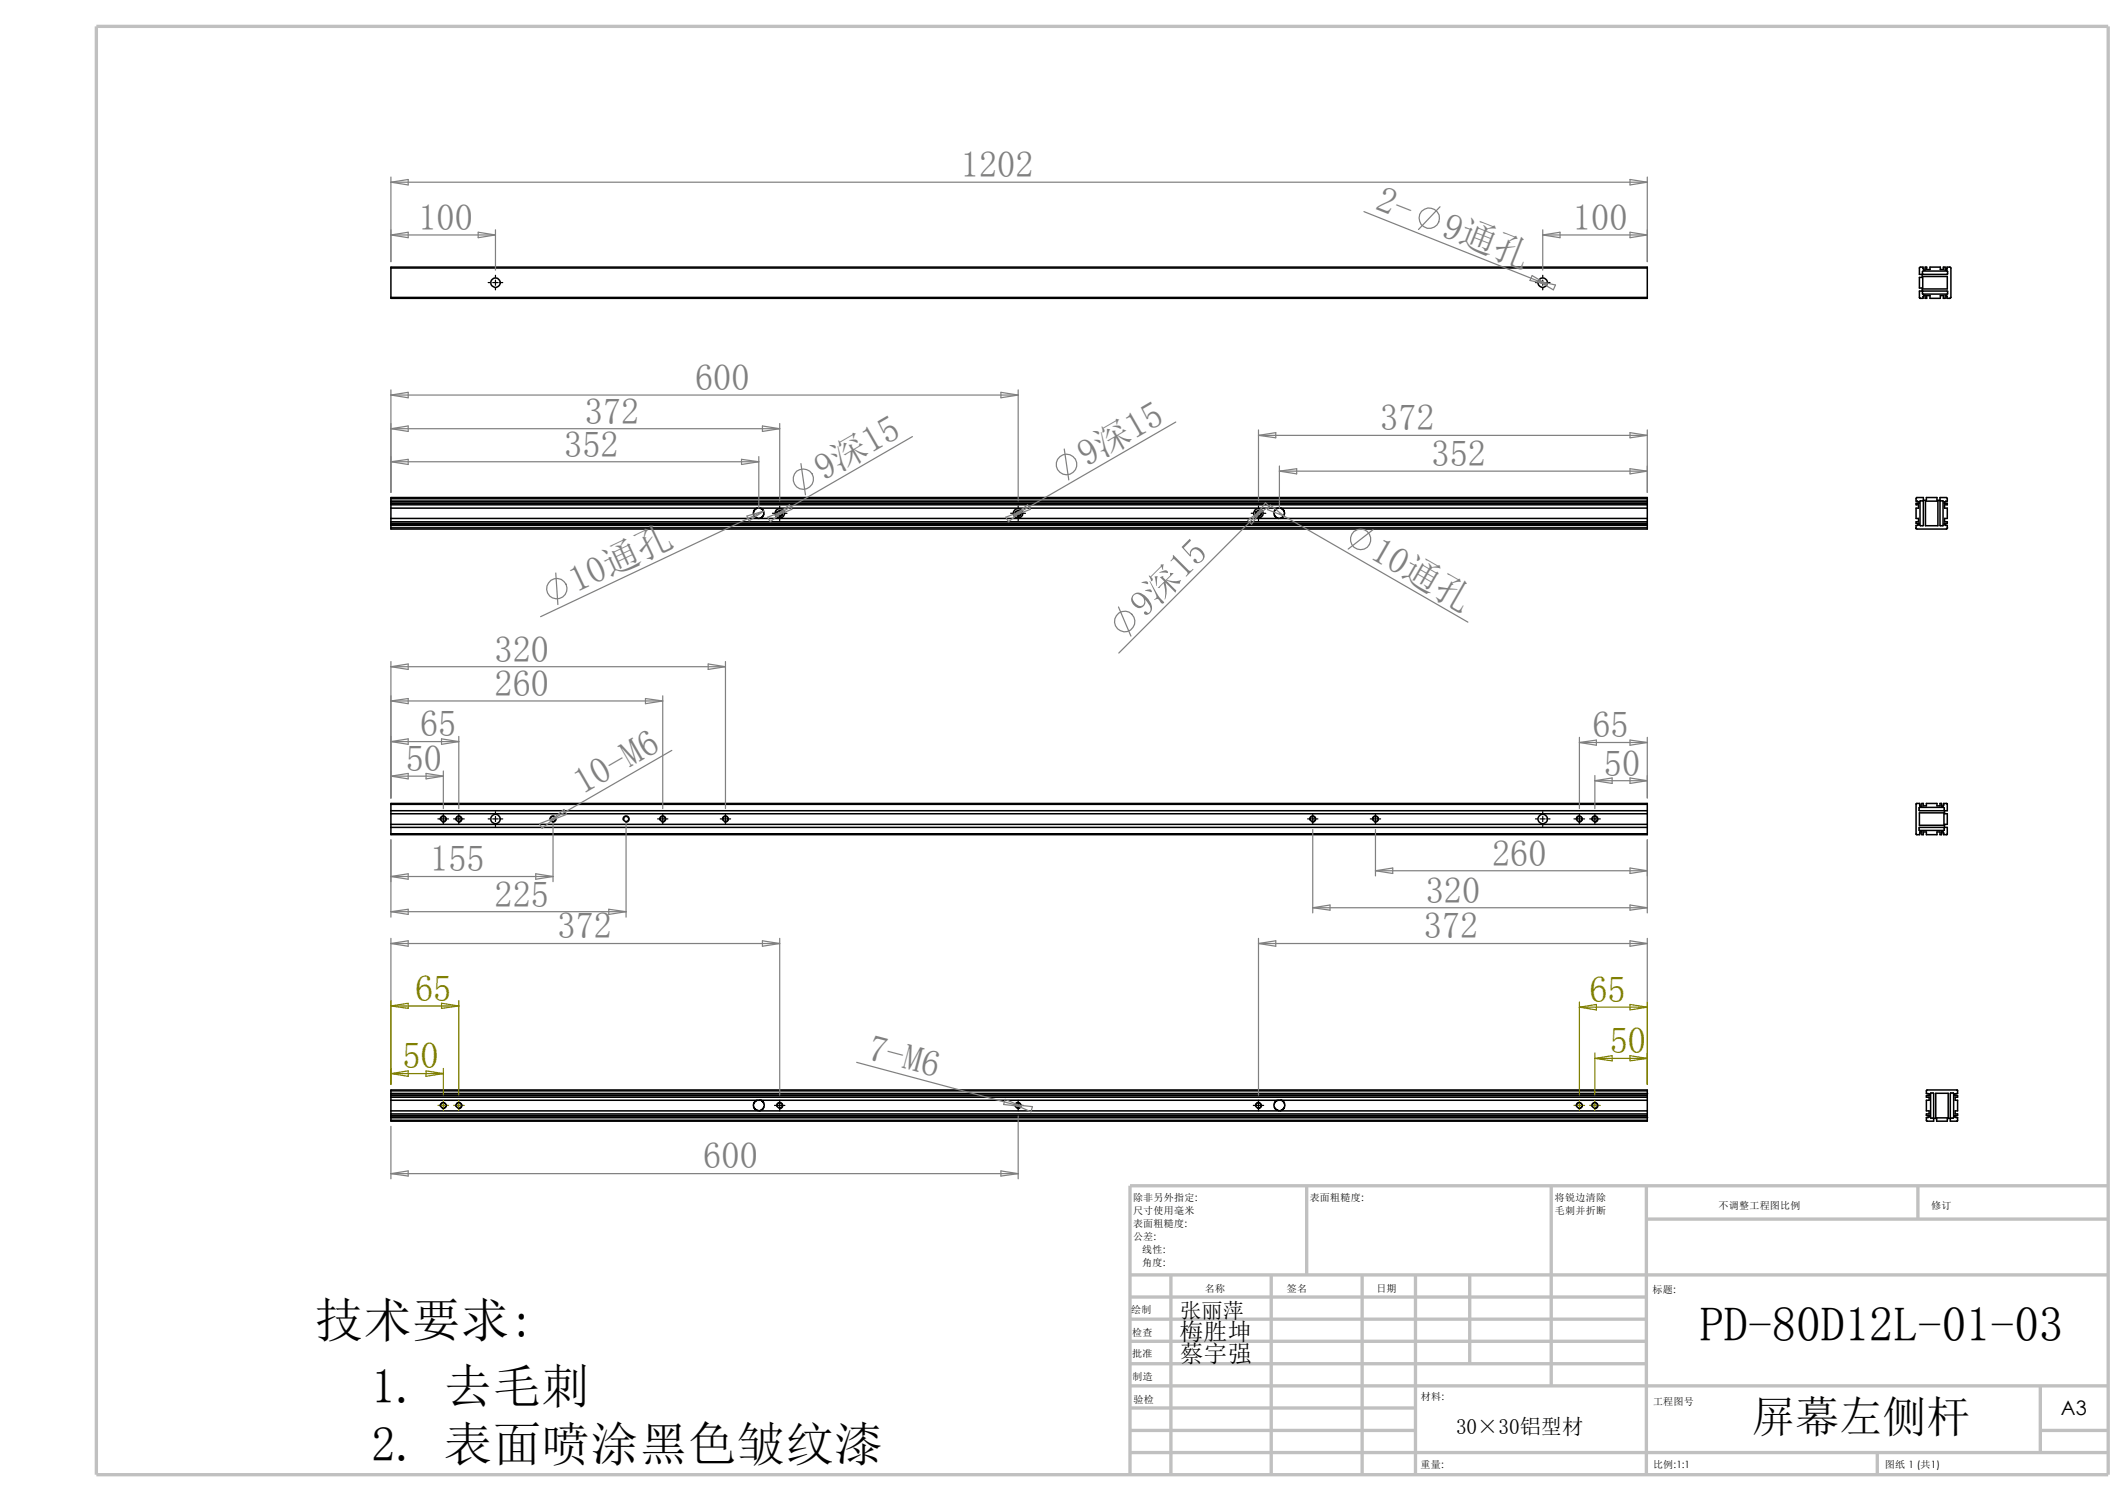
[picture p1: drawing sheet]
<svg xmlns="http://www.w3.org/2000/svg" width="297mm" height="210mm" viewBox="0 0 297 210" stroke-linecap="round" stroke-linejoin="round" font-family="sans-serif">
<g fill="none" stroke="#c0c0c0" stroke-width=".47">
<path d="M13.5 3.7h281v202.2h-281zM157.9 178h136.6M163.6 178v27.9M177.6 178v27.9M182.5 165.6v12.4M190.3 178v27.9M197.7 178v27.9M205.3 178v12.4M216.7 165.6v27.9M230 170.2h64.5M230 165.6v40.3M267.9 165.6v4.6"/>
<path d="M294.5 165.6h-136.6v40.3M157.9 181.1h72.1M157.9 184.2h72.1M157.9 187.3h72.1M157.9 190.4h72.1M157.9 199.7h39.8M157.9 193.5h136.6M157.9 196.6h39.8M285 199.7h9.5M285 193.5v9.3M157.9 202.8h136.6M262.3 202.8v3.1"/>
</g>
<g fill="none" stroke="#000" stroke-width=".21">
<path d="M54.6 37.4v-.1h175.5v.1M54.6 37.4h175.5M54.6 37.4v4.1M230.1 37.4v4.1M268.6 37.9l3.4-.1 .1 .5h-3.5zM268.6 38.6h3.4v1.7h-3.4zM268.6 37.5v-.2l-.5 .1v.9h.4v.4h-.4v1.5h.4v.4h-.4v1l.5 .1v-.3M268.6 37.5h.1v.2h.2v-.4h.3v.3h.4v-.3h1.5v.3h.4v-.3h.2v.4h.2l.1-.2M268.6 37.5h.1M272 37.5v-.2h.5v.1v4.1l-.1 .2h-.4v-.3M272 37.5h.1M54.6 41.5v.2h175.5v-.2"/>
<path d="M54.6 41.5h175.5M268.6 40.7l3.5-.1v.5h-3.5zM268.6 41.4l.1-.2h.2v.5h.3v-.4h.4v.4h1.5v-.4h.4v.4h.2v-.5h.2l.1 .2M268.6 41.4h.1M272 41.4h.1M54.6 69.6v-.1h175.5v.1M54.6 73.7v.2h175.5v-.2M54.6 70v.1M54.6 73.3h.1M54.6 69.6v.4M54.6 70.1v3.2M54.6 73.3v.4"/>
<path d="M54.6 69.6h175.5M54.6 70h175.5M54.6 70.3h175.5M54.6 70.5h175.5M54.6 72.4h51.3M54.6 71h51.3M54.6 73.1h175.5M54.6 72.9h175.5M54.6 73.7h175.5M54.6 73.4h175.5M54.6 70.1h175.5M54.6 73.3h175.5"/>
<path d="M105.9 71l-.4 .1-.3 .5 .2 .5 .5 .3M105.9 71h.2M105.9 72.4h72.7M106.1 71l.4 .1 .2 .4-.1 .6-.5 .2M106.1 71h72.5M178.6 71h-.3l-.3 .5 .1 .6 .5 .3M178.6 71h.2M178.6 72.4h51.5M178.8 71l.4 .1 .3 .5-.2 .5-.3 .2h-.2M178.8 71h51.3M230.1 70v.1M230.1 73.3h.1"/>
<path d="M230.1 69.6v.4M230.1 70.1v3.2M230.1 73.3v.4M267.6 73.7l.2 .2h4.1l.2-.2M267.7 73.7v-.3l.4-.1v-.2h-.4v-.2h.3v-.5h-.3v-1.4h.3v-.5h-.3v-.2h.4v-.2l-.4-.1 .1-.5h.9v.3h.4v-.3h1.5v.3h.4v-.3h1v.5l-.4 .1v.2h.4v.2h-.3v.5h.3v1.4h-.3v.5h.3v.2h-.4v.2l.4 .1v.3M268.2 70h.5l-.1 3.4h-.4zM269 70h1.7v3.4h-1.7zM271 69.9h.4v3.5h-.4zM54.6 112.3v-.1h175.5v.1M54.6 116.4v.1h175.5v-.1M54.6 112.3v4.1M54.6 112.3h175.5"/>
<path d="M54.6 113.2h175.5M54.6 113.6h175.5M54.6 115.1h175.5M54.6 115.5h175.5M54.6 116.4h175.5M230.1 112.3v4.1M268.1 115.5h3.5v.4l-3.5 .1zM268.1 112.8l3.4-.1 .1 .5h-3.5zM268.1 113.5h3.5v1.7h-3.5zM268.2 116.3v-.2h.3v.4h.2v-.3h.4v.3h1.5v-.3h.4v.3h.2v-.4h.2l.1 .2M268.2 112.4v.2h.3v-.4h.2v.3h.4v-.3h1.5v.3h.4v-.3h.2v.4h.2l.1-.2M268.2 112.4v-.2h-.5v4.3h.5v-.2"/>
<path d="M268.2 116.3h.1M268.2 112.4h.1M271.5 112.4v-.2h.5v1h-.3v.4h.3v1.5h-.3v.4h.3v1h-.5v-.2M271.5 116.3h.1M271.5 112.4h.1M54.6 152.3v-.1h175.5v.1M54.6 156.4v.1h175.5v-.1M54.6 152.7h.1M54.6 156h.1M54.6 155.1h51.5M54.6 152.3v.4M54.6 152.7v3.3"/>
<path d="M54.6 156v.4M54.6 152.3h175.5M54.6 152.7h175.6M54.6 153h175.5M54.6 153.2h175.5M54.6 153.6h51.3M54.6 155.7h175.5M54.6 155.5h175.5M54.6 156h175.6M54.6 156.4h175.5M54.6 152.7h175.5M54.6 156h175.5"/>
<path d="M105.9 153.6l-.4 .2-.3 .5 .2 .5 .5 .3M105.9 153.6h72.7M106.1 153.6l.4 .2 .3 .4-.2 .6-.5 .3M106.1 155.1h72.7M178.6 153.6l-.4 .2-.2 .4 .1 .6 .5 .3M178.6 153.6h51.5M178.8 153.6l.4 .1 .3 .6-.1 .5-.6 .3M178.8 155.1h51.3M230.1 152.3v.4M230.1 156v.4M230.1 152.7v3.3M269.3 152.7h.2v.3h-.4v.2h.4v.4h-.4v1.5h.4v.4h-.4v.2h.4v.3h-.2"/>
<path d="M269.4 152.7h-.3l.1-.5h4.3v.5h-.5v.3h.5v.2h-.4v.4h.4v1.5h-.4v.4h.4v.2h-.5v.3h.5l-.1 .5h-.9v-.3h-.5v.3h-1.4v-.3h-.5v.3h-.9l-.1-.5h.3M269.7 152.6l.4 .1v3.4h-.4zM270.4 152.7h1.8v3.4h-1.8zM272.5 152.7h.4v3.4h-.4z"/>
<circle cx="69.2" cy="39.5" r=".66"/>
<circle cx="215.5" cy="39.5" r=".65"/>
<circle cx="108.9" cy="71.7" r=".66"/>
<circle cx="108.9" cy="71.7" r=".37"/>
<circle cx="142.2" cy="71.7" r=".37"/>
<circle cx="142.2" cy="71.7" r=".66"/>
<circle cx="175.8" cy="71.7" r=".66"/>
<circle cx="175.8" cy="71.7" r=".37"/>
<circle cx="61.9" cy="114.3" r=".37"/>
<circle cx="64.1" cy="114.4" r=".36"/>
<circle cx="69.2" cy="114.3" r=".65"/>
<circle cx="77.2" cy="114.3" r=".37"/>
<circle cx="87.5" cy="114.4" r=".36"/>
<circle cx="92.6" cy="114.3" r=".37"/>
<circle cx="101.3" cy="114.3" r=".37"/>
<circle cx="183.4" cy="114.3" r=".37"/>
<circle cx="192.1" cy="114.3" r=".37"/>
<circle cx="215.5" cy="114.4" r=".64"/>
<circle cx="220.6" cy="114.3" r=".37"/>
<circle cx="222.8" cy="114.4" r=".36"/>
<circle cx="61.9" cy="154.4" r=".37"/>
<circle cx="64.1" cy="154.4" r=".37"/>
<circle cx="108.9" cy="154.4" r=".37"/>
<circle cx="142.2" cy="154.4" r=".37"/>
<circle cx="175.8" cy="154.4" r=".37"/>
<circle cx="220.6" cy="154.3" r=".38"/>
<circle cx="222.8" cy="154.4" r=".37"/>
</g>
<g fill="none" stroke="#000" stroke-width=".17">
<path d="M68.2 39.5h.3M68.8 39.5h.8M69.2 38.4v.3M69.2 39.1v.7M69.9 39.5h.3M214.5 39.5h.3M215.1 39.5h.8M215.5 38.4v.3M215.5 39.1v.7M216.2 39.5h.3M69.2 40.2v.3M215.5 40.2v.3"/>
<path d="M107.9 71.7h.3M108.5 71.4v.4M108.6 71.7h.7M108.9 70.7v.3M108.9 71.3v.8M108.9 72.4v.3M109.1 71.2a.45 .45 0 0 1 .2 .6 .45 .45 0 0 1-.5 .3M109.6 71.7h.3M141.2 71.7h.3M141.9 71.7h.7M141.9 71.4l-.1 .4M142.2 70.7v.3"/>
<path d="M142.2 71.3v.8M142.2 72.4v.3M142.4 71.2a.45 .45 0 0 1 .2 .6 .45 .45 0 0 1-.5 .3M143 71.7h.3M174.8 71.7h.3M175.4 71.7h.7M175.4 71.4v.4M175.8 70.7v.3M175.8 71.3v.8M175.8 72.4v.3M176 71.2a.45 .45 0 0 1 .2 .6 .45 .45 0 0 1-.5 .3M176.5 71.7h.3"/>
<path d="M61.2 114.3h1.5M61.5 114.5a.42 .42 0 0 1 .4-.6 .42 .42 0 0 1 .4 .5 .42 .42 0 0 1-.5 .4M61.9 113.6v1.5M63.4 114.3h1.5M63.7 114.5a.43 .43 0 0 1 .3-.6 .43 .43 0 0 1 .5 .4 .43 .43 0 0 1-.5 .5M64.1 113.6v1.5M68.2 114.3h.3M68.8 114.3h.8M69.2 113.3v.3M69.2 114v.7M69.2 115.1v.3M69.9 114.3h.3"/>
<path d="M76.8 114.5a.43 .43 0 0 1 .4-.6 .43 .43 0 0 1 .5 .5 .43 .43 0 0 1-.6 .4M87 114.5a.43 .43 0 0 1 .4-.6 .43 .43 0 0 1 .5 .4 .43 .43 0 0 1-.5 .5M91.9 114.3h1.4M92.2 114.5a.43 .43 0 0 1 .3-.6 .43 .43 0 0 1 .5 .5 .43 .43 0 0 1-.5 .4M92.6 113.6v1.5M100.6 114.3h1.5M100.9 114.5a.43 .43 0 0 1 .4-.6 .43 .43 0 0 1 .5 .5 .43 .43 0 0 1-.6 .4M101.3 113.6v1.5M182.7 114.3h1.4M183 114.5a.43 .43 0 0 1 .3-.6 .43 .43 0 0 1 .5 .5 .43 .43 0 0 1-.5 .4M183.4 113.6v1.5M191.4 114.3h1.5"/>
<path d="M191.7 114.5a.43 .43 0 0 1 .4-.6 .43 .43 0 0 1 .5 .5 .43 .43 0 0 1-.6 .4M192.2 113.6v1.5M214.5 114.3h.3M215.1 114.3h.8M215.5 113.3v.3M215.5 114v.7M215.5 115.1v.3M216.2 114.3h.3M219.9 114.3h1.5M220.2 114.5a.42 .42 0 0 1 .4-.6 .42 .42 0 0 1 .4 .5 .42 .42 0 0 1-.5 .4M220.6 113.6v1.5M222.1 114.3h1.5"/>
<path d="M222.4 114.5a.43 .43 0 0 1 .3-.6 .43 .43 0 0 1 .5 .4 .43 .43 0 0 1-.5 .5M222.8 113.6v1.5M61.5 154.5a.42 .42 0 0 1 .4-.6 .42 .42 0 0 1 .4 .5 .42 .42 0 0 1-.5 .4M63.7 154.5a.43 .43 0 0 1 .3-.6 .43 .43 0 0 1 .5 .5 .43 .43 0 0 1-.5 .4M108.2 154.3h1.4M108.5 154.5a.43 .43 0 0 1 .3-.6 .43 .43 0 0 1 .5 .5 .43 .43 0 0 1-.5 .4M108.9 153.6v1.5M141.5 154.3h1.5M141.8 154.5a.42 .42 0 0 1 .4-.6 .42 .42 0 0 1 .4 .5 .42 .42 0 0 1-.5 .4M142.2 153.6v1.5M175.1 154.3h1.4M175.4 154.5a.42 .42 0 0 1 .4-.6 .42 .42 0 0 1 .4 .5 .42 .42 0 0 1-.5 .4"/>
<path d="M175.8 153.6v1.5M220.2 154.5a.42 .42 0 0 1 .4-.6 .42 .42 0 0 1 .4 .5 .42 .42 0 0 1-.5 .4M222.4 154.5a.43 .43 0 0 1 .3-.6 .43 .43 0 0 1 .5 .5 .43 .43 0 0 1-.5 .4"/>
</g>
<g fill="none" stroke="#808080" stroke-width=".17">
<path d="M54.6 32.8l2.4-.4v.8zM54.6 32.8h14.6M54.6 24.7v11.8M54.6 25.4l2.4-.3v.7zM54.6 25.4h175.5M66.8 32.4l2.4 .4-2.4 .4zM69.2 32.1v5.6M190.5 29.5l24.4 9.7M201.2 28.9l-3 3.1M214 38.5l2.1 1.2-2.4-.5zM214.9 39.2l1.2 .5M214.9 39.2l2.4 .6-.3 .7z"/>
<path d="M215.5 32.8h14.6M215.5 32.8l2.4-.4v.8zM215.5 32.1v5.6M227.7 25.1l2.4 .3-2.4 .4zM227.7 32.4l2.4 .4-2.4 .4zM230.1 24.7v11.8M54.6 54.4v14.3M54.6 55.2l2.4-.4v.7zM54.6 59.9l2.4-.4v.7zM54.6 59.9h54.3M54.6 55.2h87.6M106.5 59.5l2.4 .4-2.4 .3z"/>
<path d="M108.9 59.1v10.8M139.8 54.8l2.4 .4-2.4 .3zM142.2 54.4v15.5M164.3 58.9l-21.5 12.4M54.6 64.5l2.4-.4v.8zM54.6 64.5h51.4M103.6 64.1l2.4 .4-2.4 .4zM104.4 72.1l2.3-.7-2.1 1.3zM106 63.8v7.2M106.7 71.4l-31.2 14.7M107.2 72.2l2.3-.9-1.9 1.6zM108.4 72l1.9-1.5 .3 .6z"/>
<path d="M109.5 71.3l-1.1 .7M111.9 64.7l.6 4.4M127.5 61l-18 10.3M140.5 72.2l2.3-.9-1.9 1.6zM141.6 72l2-1.5 .3 .6zM142.8 71.3l-1.2 .7M148.7 62.7l.6 4.3M174.3 72.6l2-1.4-1.5 2zM175.8 60.8l2.4-.4v.7zM175.8 60.8h54.3M175.8 60v9.9M176.3 71.2l-20 20"/>
<path d="M176.8 70.2l.5 .5-2 1.4zM177.5 70.5l1.9 1.6-2.3-.9zM178.7 65.8l2.4-.4v.8zM178.7 65.1v5.9M178.7 65.8h51.4M178.7 71.7l.7 .4M179.4 72.1l25.7 14.8M191.8 74l-3.5 2.7M227.7 60.4l2.4 .4-2.4 .3zM227.7 65.4l2.4 .4-2.4 .4zM230.1 60v8.7M54.6 92.4v19"/>
<path d="M54.6 93.1l2.4-.4v.8zM54.6 97.9l2.4-.4v.8zM54.6 97.9h38M54.6 93.1h46.7M77.6 80l.3 4.4M90.2 97.5l2.4 .4-2.4 .4zM92.6 97.2v15.7M98.9 92.7l2.4 .4-2.4 .4zM101.3 92.4v20.5M156.3 84.8l1.7 4M54.6 117.3v10.8M54.6 103.5l2.4-.3v.7z"/>
<path d="M54.6 108.4l2.4-.4v.8zM54.6 108.4h7.3M54.6 103.5h9.5M59.5 108l2.4 .4-2.4 .4zM61.7 103.2l2.4 .3-2.4 .4zM61.9 107.7v5.2M64.1 102.8v10.1M75.4 115l2.2-.9-1.9 1.6zM76.9 114.6l1.9-1.6 .4 .7zM77.3 115.1v8M77.6 114.1l-.7 .5M87.5 115.1v13"/>
<path d="M93.9 104.8l-16.3 9.3M183.4 115.8v11.7M192.2 115.8v6.5M220.6 103.7l2.4-.4v.8zM220.6 103.7h9.5M220.6 103v9.9M222.8 109l2.4-.4v.8zM222.8 109h7.3M222.8 108.3v4.6M227.7 103.3l2.4 .4-2.4 .4zM227.7 108.6l2.4 .4-2.4 .4zM230.1 103v8.4"/>
<path d="M230.1 117.3v10.2M54.6 131v20.4M54.6 122.4l2.4-.4v.8zM54.6 127.3l2.4-.3v.7zM54.6 131.7l2.4-.3v.7zM54.6 127.3h32.9M54.6 122.4h22.7M54.6 131.7h54.3M74.8 122l2.5 .4-2.5 .4zM85 127l2.5 .3-2.5 .4zM106.5 131.4l2.4 .3-2.4 .4zM108.9 131v21.9"/>
<path d="M175.8 131.7l2.4-.3v.7zM175.8 131v21.9M175.8 131.7h54.3M183.4 126.7h46.7M183.4 126.7l2.4-.3v.7zM192.2 121.6h37.9M192.2 121.6l2.4-.4v.8zM227.7 121.2l2.4 .4-2.4 .4zM227.7 126.4l2.4 .3-2.4 .4zM227.7 131.4l2.4 .3-2.4 .4zM230.1 131v20.4M54.6 157.3v7.3"/>
<path d="M119.7 148.3l22.1 6M140.4 153.5l2.3 1-2.5-.3zM141.8 154.3l.9 .2M141.8 154.3l2.4 .2-.2 .7zM142.2 155.8v8.8M54.6 163.9l2.4-.4v.7zM54.6 163.9h87.6M139.8 163.5l2.4 .4-2.4 .3z"/>
<circle cx="199.7" cy="30.5" r="1.44"/>
<circle cx="112.2" cy="66.9" r="1.43"/>
<circle cx="149" cy="64.9" r="1.44"/>
<circle cx="190.1" cy="75.3" r="1.43"/>
<circle cx="77.8" cy="82.2" r="1.42"/>
<circle cx="157.1" cy="86.8" r="1.43"/>
</g>
<g fill="none" stroke="#808000" stroke-width=".17">
<path d="M54.6 139.7v11.7M64.1 139.7v13.2M220.6 139.9v13M230.1 139.9v11.5M54.6 140.5l2.4-.4v.7zM54.6 149.9l2.4-.4v.8zM54.6 140.5h9.5M54.6 149.9h7.3M59.5 149.5l2.4 .4-2.4 .4zM61.2 154.3h1.5M61.7 140.1l2.4 .4-2.4 .3zM61.9 149.2v3.7"/>
<path d="M61.9 153.6v1.5M63.4 154.3h1.5M64.1 153.6v1.5M219.9 154.3h1.5M220.6 153.6v1.5M220.6 140.6h9.5M220.6 140.6l2.4-.3v.7zM222.1 154.3h1.5M222.8 147v5.9M222.8 153.6v1.5M222.8 147.8l2.4-.4v.7zM222.8 147.8h7.3"/>
<path d="M227.7 147.4l2.4 .4-2.4 .3zM227.7 140.3l2.4 .3-2.4 .4z"/>
</g>
<g font-size="6.7">
<text x="44" y="186.7">技术要求:</text>
<text x="237.4" y="187.2">PD-80D12L-01-03</text>
<text x="51.9" y="195.9">1. 去毛刺</text>
<text x="51.9" y="204">2. 表面喷涂黑色皱纹漆</text>
</g>
<text font-size="6.1" x="244.7" y="199.9">屏幕左侧杆</text>
<g font-size="5.1" fill="#808080">
<text x="134.2" y="24.7">1202</text>
<text x="191.9" y="29.2" transform="rotate(22 191.9 29.2)">2-</text>
<text x="58.5" y="32.1">100</text>
<text x="201.2" y="32.9" transform="rotate(22 201.2 32.9)">9通孔</text>
<text x="219.7" y="32.1">100</text>
<text x="81.7" y="59.1">372</text>
<text x="97.1" y="54.4">600</text>
<text x="78.8" y="63.8">352</text>
<text x="151.8" y="65.2" transform="rotate(-30 151.8 65.2)">9深15</text>
<text x="192.8" y="60.1">372</text>
<text x="200" y="65.1">352</text>
<text x="115.1" y="67.2" transform="rotate(-30 115.1 67.2)">9深15</text>
<text x="191.2" y="77.9" transform="rotate(30 191.2 77.9)">10通孔</text>
<text x="80.6" y="82.8" transform="rotate(-25 80.6 82.8)">10通孔</text>
<text x="159.9" y="86.4" transform="rotate(-45 159.9 86.4)">9深15</text>
<text x="69.1" y="92.4">320</text>
<text x="69.1" y="97.2">260</text>
<text x="56.7" y="107.7">50</text>
<text x="58.7" y="102.8">65</text>
<text x="222.5" y="103">65</text>
<text x="81.4" y="111" transform="rotate(-30 81.4 111)">10-M6</text>
<text x="224.1" y="108.3">50</text>
<text x="60.1" y="121.7">155</text>
<text x="208.4" y="120.9">260</text>
<text x="69.1" y="126.6">225</text>
<text x="77.9" y="131">372</text>
<text x="198.9" y="131">372</text>
<text x="199.2" y="126">320</text>
<text x="121" y="147.8" transform="rotate(15 121 147.8)">7-M6</text>
<text x="98.3" y="163.2">600</text>
</g>
<g font-size="5.1" fill="#808000">
<text x="58" y="139.7">65</text>
<text x="222" y="139.9">65</text>
<text x="56.2" y="149.2">50</text>
<text x="224.9" y="147.1">50</text>
</g>
<g font-size="3.3">
<text x="164.8" y="187.2">梅胜坤</text>
<text x="164.8" y="190.1">蔡宇强</text>
</g>
<g font-size="3">
<text x="164.9" y="184">张丽萍</text>
<text x="203.4" y="200.3">30×30铝型材</text>
</g>
<text font-size="2.8" x="287.9" y="197.6">A3</text>
<g font-size="1.4">
<text x="158.3" y="167.7">除非另外指定:</text>
<text x="183" y="167.7">表面粗糙度:</text>
<text x="217.2" y="167.6">将锐边清除</text>
<text x="158.3" y="169.5">尺寸使用毫米</text>
<text x="158.3" y="171.4">表面粗糙度:</text>
<text x="158.3" y="173.2">公差:</text>
<text x="217.2" y="169.5">毛刺并折断</text>
<text x="240.1" y="168.7">不调整工程图比例</text>
<text x="269.8" y="168.9">修订</text>
<text x="159.6" y="176.8">角度:</text>
<text x="159.6" y="175">线性:</text>
<text x="158" y="183.4">绘制</text>
<text x="168.3" y="180.4">名称</text>
<text x="179.8" y="180.4">签名</text>
<text x="192.3" y="180.4">日期</text>
<text x="230.8" y="180.6">标题:</text>
<text x="158.2" y="189.5">批准</text>
<text x="158.2" y="186.5">检查</text>
<text x="158.2" y="192.7">制造</text>
<text x="158.4" y="195.9">验检</text>
<text x="198.5" y="195.4">材料:</text>
<text x="230.9" y="196.2">工程图号</text>
<text x="198.5" y="204.9">重量:</text>
<text x="230.9" y="204.9">比例:1:1</text>
<text x="263.3" y="204.9">图纸 1 (共1)</text>
</g>
</svg>
